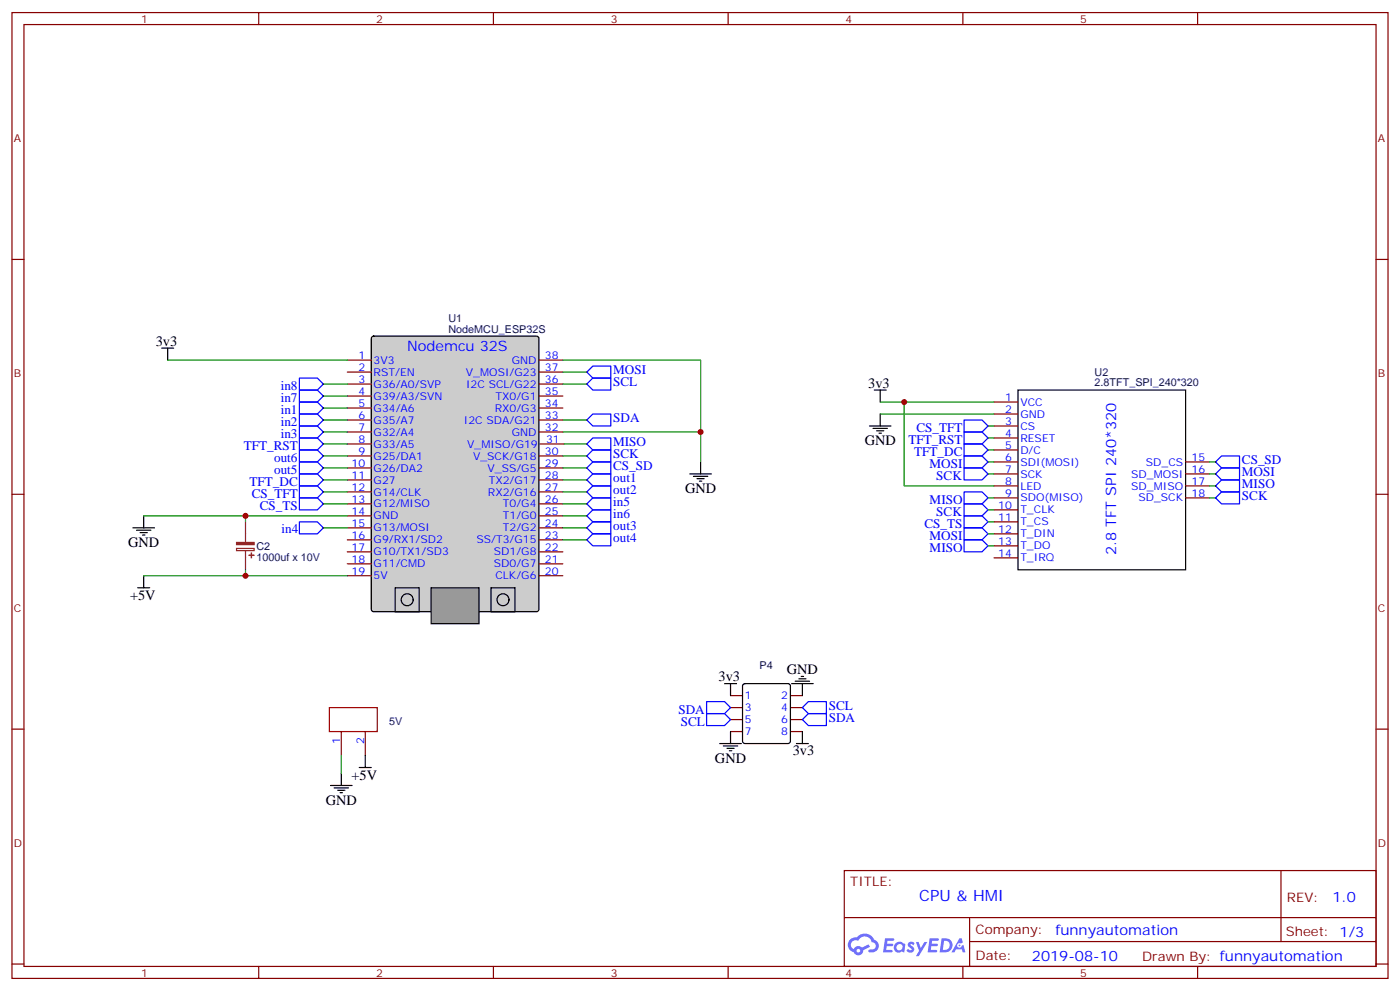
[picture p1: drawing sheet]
<svg xmlns="http://www.w3.org/2000/svg" width="412mm" height="292mm" viewBox="0 0 412 292" stroke-linecap="round" stroke-linejoin="round" font-family="sans-serif">
<g fill="none" stroke="#870000" stroke-width=".35">
<path d="M3.5 3.7h405.4v284.3h-405.4zM7.1 7.2h398.2v277.3h-398.2zM76.2 3.7v3.5M145.3 3.7v3.5M214.5 3.7v3.5M283.6 3.7v3.5M352.8 3.7v3.5M3.5 76.4h3.6M405.3 76.4h3.6M3.5 145.5h3.6M405.3 145.5h3.6M3.5 214.7h3.6"/>
<path d="M405.3 214.7h3.6M248.7 256.3h156.6v28.2h-156.6zM377.3 256.3v20.9M248.7 270.1h156.5M285.6 277.2h119.6M285.6 270.1v14.2M3.5 283.8h3.6M76.2 284.5v3.5M145.3 284.5v3.5M214.5 284.5v3.5M283.6 284.5v3.5M352.8 284.5v3.5"/>
<path d="M405.3 283.8h3.6"/>
</g>
<g fill="#5487ff">
<path d="M267.7 277.5a1.22 1.22 0 0 1 1.7 .2l-.4 .6a.47 .47 0 0 0-.3-.4 .47 .47 0 0 0-.5 .2l.1 .2a1.14 1.14 0 0 1 .8 1.8 1.14 1.14 0 0 1-1.9 0l-.2-.2 .5-.6 .7 .5a.29 .29 0 0 0 .3-.3 .29 .29 0 0 0-.2-.3 1.04 1.04 0 0 1-.6-1.7z"/>
<path d="M260.7 276.2h2.4l.3 .2-.2 .5-1.8 .1-.1 .8h1.5l.3 .4-.3 .4h-1.6l-.2 1.1h1.7l.2 .3-.2 .3-2.6 .1z"/>
<path d="M273.8 276.2h2.4l.3 .2-.1 .5-1.8 .1-.2 .8h1.6l.3 .4-.4 .4-1.6-.1-.1 1.1 1.7 .1 .2 .3-.2 .3-2.6 .1z"/>
<path d="M282.6 276.2h.7l.3 1.3-.6 .3a.69 .69 0 0 0-1 .3 .69 .69 0 0 0 .4 .9 .69 .69 0 0 0 .9-.6l.5-.2 .6 2.2h-.8l-.2-.9h-1.8l-.5 .9h-.8z"/>
<path d="M269.8 277.3h.8l.6 1.8 1.1-1.8h.9l-2.6 4.2h-.8l.9-1.5z"/>
<path d="M277.4 276.2l-.6 4.2h1.3a2.11 2.11 0 0 0 2.5-2.1 2.11 2.11 0 0 0-2.5-2.1zM278.1 277a1.39 1.39 0 0 1 1.7 1.4 1.39 1.39 0 0 1-1.8 1.2h-.3z"/>
<path d="M263.7 277.8a1.54 1.54 0 0 0-.1 2.2 1.54 1.54 0 0 0 2.2 .1l.6 .3 .3-2.3-.2-.3h-.4a1.49 1.49 0 0 0-2.4 0zM264 278.8a.94 .94 0 0 1 1.8 0 .94 .94 0 0 1-1.8 0z"/>
<path d="M250.4 276.6a2.18 2.18 0 0 0 1.1 3.7 1.44 1.44 0 0 0 1.6 .9 1.44 1.44 0 0 0 1.2-1.4l2-1.1-.5-.7-1.9 1a1.47 1.47 0 0 0-2.4 .4 1.39 1.39 0 0 1-.7-1.9 1.39 1.39 0 0 1 2-.5 2.12 2.12 0 0 1 2.2-1.3 2.12 2.12 0 0 1 1.9 1.7 1.14 1.14 0 0 1 1.1 1.4 1.14 1.14 0 0 1-1.7 .7 .43 .43 0 0 0-.5 .4 .43 .43 0 0 0 .4 .5 1.98 1.98 0 0 0 2.5-1.2 1.98 1.98 0 0 0-1.2-2.6 3.1 3.1 0 0 0-5.3-.6l-.9 .1zM252.3 279.9a.55 .55 0 0 1 1.1 0 .55 .55 0 0 1-1.1 0z"/>
<circle cx="282.6" cy="278.3" r=".26"/>
</g>
<path d="M109.6 99.2l.5-.2h47.9l.7 .4v80l-.4 .6-48.2 .1-.7-.5v-79.9z" fill="#ccc" stroke="#000" stroke-width=".35"/>
<g fill="none" stroke="#870000" stroke-width=".35">
<path d="M102.3 109.5h7.1M102.3 113.1h7.1M102.3 116.6h7.1M102.3 106h7.1M158.7 109.5h7.1M158.7 113.1h7.1M158.7 116.6h7.1M158.7 106h7.1M102.3 120.1h7.1M102.3 123.6h7.1M102.3 127.2h7.1M102.3 130.7h7.1"/>
<path d="M102.3 134.2h7.1M102.3 137.8h7.1M158.7 120.1h7.1M158.7 123.6h7.1M158.7 127.2h7.1M158.7 134.2h7.1M158.7 137.8h7.1M159.1 130.7h7.1M102.3 141.3h7.1M102.3 144.8h7.1M102.3 148.3h7.1M102.3 151.9h7.1"/>
<path d="M102.3 155.4h7.1M102.3 158.9h7.1M158.7 141.3h7.1M158.7 144.8h7.1M158.7 148.3h7.1M158.7 151.9h7.1M158.7 155.4h7.1M158.7 158.9h7.1M102.3 162.5h7.1M102.3 166h7.1M102.3 169.5h7.1M158.7 162.5h7.1"/>
<path d="M158.7 166h7.1M158.7 169.5h7.1"/>
</g>
<path d="M127 173h14.1v10.6h-14.1z" fill="#999" stroke="#000" stroke-width=".35"/>
<g fill="none" stroke="#000" stroke-width=".35">
<path d="M47.6 102.5h3.6M49.4 102.5v3.5M257.5 114.8h3.6M259.3 114.8v3.6M299.9 114.8h49.3v52.9h-49.3zM203.2 139.5h6.3M206.4 136v3.5M256.1 125.4h6.4M257.2 126.1h4.2M258.2 126.8h2.1M258.9 127.5h.7M259.3 121.9v3.5"/>
<path d="M39.2 155.4h6.3M40.2 156.1h4.2M41.3 156.8h2.1M42 157.5h.7M42.3 151.9v3.5M204.3 140.2h4.2M205.3 140.9h2.1M206 141.6h.7M40.6 173h3.5M42.3 169.5v3.5M116.4 173h7.1v7.1h-7.1zM144.6 173h7.1v7.1h-7.1z"/>
<path d="M235.3 199.8h2.1M236 199.1h.7M212 218.9h6.4M213.1 219.6h4.2M213.4 201.3h3.6M215.2 201.3v3.5M215.2 215.4v3.5M219 201.5l.4-.2h12.7l.5 .2 .2 .5v16.2l-.2 .5-.5 .2h-12.7l-.5-.2-.2-.5v-16.2zM233.2 201.3h6.3M234.2 200.6h4.3M234.6 218.9h3.5M236.4 201.3v3.5"/>
<path d="M236.4 215.4v3.5M97.4 231.2h6.3M98.4 232h4.3M99.5 232.7h2.1M100.2 233.4h.7M100.5 227.7v3.5M105.8 226h3.6M107.6 222.4v3.6M214.1 220.3h2.2M214.8 221h.7"/>
<circle cx="119.9" cy="176.6" r="1.76"/>
<circle cx="148.2" cy="176.6" r="1.76"/>
</g>
<g fill="none" stroke="#870000" stroke-width=".35">
<path d="M292.8 118.4h7.1M292.8 121.9h7.1M292.8 125.4h7.1M292.8 128.9h7.1M292.8 132.5h7.1M292.8 136h7.1M292.8 139.5h7.1M349.2 136h7.1M349.2 139.5h7.1M292.8 143.1h7.1M292.8 146.6h7.1M292.8 150.1h7.1"/>
<path d="M292.8 153.6h7.1M292.8 157.2h7.1M349.2 143.1h7.1M349.2 146.6h7.1M292.8 160.7h7.1M292.8 164.2h7.1M100.5 215.4v7M107.6 215.4v7M215.2 204.8h3.5M215.2 208.3h3.5M215.2 211.8h3.5M215.2 215.4h3.5"/>
<path d="M232.8 204.8h3.6M232.8 208.3h3.6M232.8 211.8h3.6M232.8 215.4h3.6"/>
</g>
<g fill="none" stroke="#008700" stroke-width=".35">
<path d="M49.4 106h52.9M95.2 113.1h7.1M95.2 116.6h7.1M165.8 106h40.6v30M165.8 113.1h7.1M165.8 109.5h7.1M259.3 118.4h33.5M266.3 118.4v24.7h26.5M95.2 127.2h7.1M95.2 120.1h7.1M95.2 123.6h7.1M95.2 130.7h7.1"/>
<path d="M95.2 134.2h7.1M95.2 137.8h7.1M165.8 127.2h40.6M165.8 123.6h7.1M165.8 134.2h7.1M165.8 137.8h7.1M166.2 130.7h6.7M259.3 121.9h33.5M291 128.9h1.8M291 132.5h1.8M291 125.4h1.8M291 136h1.8"/>
<path d="M291 139.5h1.8M356.3 136h1.8M356.3 139.5h1.8M42.3 151.9h60M72.3 151.9v1.7M95.2 141.3h7.1M95.2 144.8h7.1M95.2 148.3h7.1M95.2 155.4h7.1M165.8 148.3h7.1M165.8 151.9h7.1M165.8 155.4h7.1"/>
<path d="M165.8 158.9h7.1M165.8 141.3h7.1M165.8 144.8h7.1M291 153.6h1.8M291 146.6h1.8M291 150.1h1.8M291 157.2h1.8M356.3 146.6h1.8M356.3 143.1h1.8M42.3 169.5h60M72.3 167.7v1.8M291 160.7h1.8"/>
<path d="M100.5 222.4v5.3"/>
</g>
<g fill="none" stroke="#00f" stroke-width=".35">
<path d="M88.2 111.3h5.3l1.7 1.8-1.7 1.7h-5.3zM88.2 114.8h5.3l1.7 1.8-1.7 1.8h-5.3zM88.2 118.4h5.3l1.7 1.7-1.7 1.8h-5.3zM172.9 109.5l1.7-1.7h5.3v3.5h-5.3zM172.9 113.1l1.7-1.8h5.3v3.5h-5.3zM88.2 121.9h5.3l1.7 1.7-1.7 1.8h-5.3zM88.2 125.4h5.3l1.7 1.8-1.7 1.7h-5.3zM88.2 128.9h5.3l1.7 1.8-1.7 1.8h-5.3zM88.2 132.5h5.3l1.7 1.7-1.7 1.8h-5.3zM88.2 136h5.3l1.7 1.8-1.7 1.7h-5.3zM88.2 139.5h5.3l1.7 1.8-1.7 1.8h-5.3zM172.9 123.6l1.7-1.7h5.3v3.5h-5.3z"/>
<path d="M172.9 130.7l1.7-1.8h5.3v3.6h-5.3zM172.9 134.2l1.7-1.7h5.3v3.5h-5.3zM172.9 137.8l1.7-1.8h5.3v3.5h-5.3zM284 127.2h5.3l1.7 1.7-1.7 1.8h-5.3zM284 130.7h5.3l1.7 1.8-1.7 1.7h-5.3zM284 123.6h5.3l1.7 1.8-1.7 1.8h-5.3zM284 137.8h5.3l1.7 1.7-1.7 1.8h-5.3zM284 134.2h5.3l1.7 1.8-1.7 1.8h-5.3zM358.1 136l1.7-1.8h5.3v3.6h-5.3zM358.1 139.5l1.7-1.7h5.3v3.5h-5.3zM88.2 143.1h5.3l1.7 1.7-1.7 1.8h-5.3zM88.2 146.6h5.3l1.7 1.7-1.7 1.8h-5.3z"/>
<path d="M88.2 153.6h5.3l1.7 1.8-1.7 1.8h-5.3zM172.9 141.3l1.7-1.8h5.3v3.6h-5.3zM172.9 144.8l1.7-1.7h5.3v3.5h-5.3zM172.9 148.3l1.7-1.7h5.3v3.5h-5.3zM172.9 151.9l1.7-1.8h5.3v3.5h-5.3zM172.9 155.4l1.7-1.8h5.3v3.6h-5.3zM172.9 158.9l1.7-1.7h5.3v3.5h-5.3zM284 151.9h5.3l1.7 1.7-1.7 1.8h-5.3zM284 144.8h5.3l1.7 1.8-1.7 1.7h-5.3zM284 148.3h5.3l1.7 1.8-1.7 1.8h-5.3zM284 155.4h5.3l1.7 1.8-1.7 1.7h-5.3zM284 158.9h5.3l1.7 1.8-1.7 1.8h-5.3z"/>
<path d="M358.1 143.1l1.7-1.8h5.3v3.5h-5.3zM358.1 146.6l1.7-1.8h5.3v3.5h-5.3zM208.1 206.6h5.3l1.8 1.7-1.8 1.8h-5.3zM208.1 210.1h5.3l1.8 1.7-1.8 1.8h-5.3zM236.4 208.3l1.7-1.7h5.3v3.5h-5.3zM236.4 211.8l1.7-1.7h5.3v3.5h-5.3z"/>
</g>
<path d="M97 208.3h14.1v7.1h-14.1z" fill="none" stroke="#900" stroke-width=".35"/>
<path d="M72.3 153.6v6M69.7 161.5h5.2v.6h-5.2zM72.3 162.1v5.6" fill="none" stroke="#8c2424" stroke-width=".35"/>
<g fill="#8c2424" stroke="#8c2424" stroke-width=".35">
<path d="M69.7 159.7h5.2v.6h-5.2z"/>
<path d="M73.4 163.5h1.4z"/>
<path d="M74 162.8l.1 1.4z"/>
</g>
<g fill="#c00">
<circle cx="72.3" cy="169.5" r=".88"/>
<circle cx="206.4" cy="127.2" r=".88"/>
<circle cx="266.3" cy="118.4" r=".88"/>
<circle cx="72.3" cy="151.9" r=".88"/>
</g>
<text font-size="4.6" fill="#00f" x="270.8" y="265.3">CPU &amp; HMI</text>
<g font-size="4.2">
<text x="45.9" y="101.8">3v3</text>
<text x="255.8" y="114.1">3v3</text>
<text x="254.7" y="131.1">GND</text>
<text x="201.8" y="145.2">GND</text>
<text x="37.8" y="161">GND</text>
<text x="38.3" y="176.6">+5V</text>
<text x="211.7" y="200.6">3v3</text>
<text x="231.8" y="198.5">GND</text>
<text x="210.6" y="224.5">GND</text>
<text x="233.5" y="222.4">3v3</text>
<text x="103.6" y="229.5">+5V</text>
<text x="96" y="236.9">GND</text>
</g>
<g font-size="4.2" fill="#00f">
<text x="119.9" y="103.2">Nodemcu 32S</text>
<text x="328.8" y="163.5" transform="rotate(-90 328.8 163.5)">2.8 TFT SPI 240*320</text>
<text x="392.5" y="265.6">1.0</text>
<text x="310.9" y="275.1">funnyautomation</text>
<text x="304" y="282.9">2019-08-10</text>
</g>
<g font-size="3.9" fill="#00f">
<text x="180.6" y="110.2">MOSI</text>
<text x="180.6" y="113.8">SCL</text>
<text x="82.7" y="114.8">in8</text>
<text x="82.7" y="118.4">in7</text>
<text x="82.7" y="121.9">in1</text>
<text x="82.7" y="125.4">in2</text>
<text x="180.6" y="124.4">SDA</text>
<text x="82.7" y="128.9">in3</text>
<text x="180.6" y="131.4">MISO</text>
<text x="267.6" y="130.7">TFT_RST</text>
<text x="270" y="127.2">CS_TFT</text>
<text x="71.8" y="132.5">TFT_RST</text>
<text x="80.8" y="136">out6</text>
<text x="180.6" y="134.9">SCK</text>
<text x="269.3" y="134.2">TFT_DC</text>
<text x="273.8" y="137.9">MOSI</text>
<text x="365.8" y="136.7">CS_SD</text>
<text x="73.5" y="143.1">TFT_DC</text>
<text x="80.8" y="139.5">out5</text>
<text x="180.6" y="138.5">CS_SD</text>
<text x="180.6" y="142">out1</text>
<text x="275.8" y="141.4">SCK</text>
<text x="365.8" y="143.8">MISO</text>
<text x="365.8" y="140.2">MOSI</text>
<text x="74.2" y="146.6">CS_TFT</text>
<text x="180.6" y="145.5">out2</text>
<text x="180.6" y="149.1">in5</text>
<text x="273.8" y="148.5">MISO</text>
<text x="365.8" y="147.3">SCK</text>
<text x="76.5" y="150.1">CS_TS</text>
<text x="180.6" y="152.6">in6</text>
<text x="272.3" y="155.4">CS_TS</text>
<text x="275.8" y="152">SCK</text>
<text x="82.9" y="157">in4</text>
<text x="180.6" y="156.1">out3</text>
<text x="180.6" y="159.6">out4</text>
<text x="273.8" y="159.1">MOSI</text>
<text x="273.8" y="162.6">MISO</text>
<text x="244.1" y="209">SCL</text>
<text x="199.9" y="210.1">SDA</text>
<text x="200.5" y="213.7">SCL</text>
<text x="244.1" y="212.6">SDA</text>
</g>
<g font-size="3.9" fill="#800">
<text x="250.5" y="260.9">TITLE:</text>
<text x="379.1" y="265.6">REV:</text>
<text x="287.4" y="275.1">Company:</text>
<text x="378.7" y="275.7">Sheet: 1/3</text>
<text x="287.4" y="282.8">Date:</text>
<text x="336.4" y="282.8">Drawn By: funnyautomation</text>
</g>
<g font-size="3.2" fill="#800">
<text x="41.6" y="6.7">1</text>
<text x="110.8" y="6.7">2</text>
<text x="179.9" y="6.7">3</text>
<text x="249.1" y="6.7">4</text>
<text x="318.2" y="6.7">5</text>
<text x="4.1" y="41.8">A</text>
<text x="405.9" y="41.8">A</text>
<text x="4.1" y="110.9">B</text>
<text x="405.9" y="110.9">B</text>
<text x="4.1" y="180.1">C</text>
<text x="405.9" y="180.1">C</text>
<text x="4.1" y="249.2">D</text>
<text x="405.9" y="249.2">D</text>
<text x="41.6" y="287.5">1</text>
<text x="110.8" y="287.5">2</text>
<text x="179.9" y="287.5">3</text>
<text x="249.1" y="287.5">4</text>
<text x="318.2" y="287.5">5</text>
</g>
<g font-size="3.2" fill="#000080">
<text x="132.1" y="94.7">U1</text>
<text x="132.1" y="97.9">NodeMCU_ESP32S</text>
<text x="322.4" y="113.8">2.8TFT_SPI_240*320</text>
<text x="322.4" y="110.6">U2</text>
<text x="75.6" y="161.8">C2</text>
<text x="75.6" y="165">1000uf x 10V</text>
<text x="223.8" y="197">P4</text>
<text x="114.7" y="213.4">5V</text>
</g>
<g font-size="3.2" fill="#00f">
<text x="105.6" y="105.7">1</text>
<text x="110.1" y="107.1">3V3</text>
<text x="150.8" y="107.1">GND</text>
<text x="160.5" y="105.7">38</text>
<text x="105.6" y="109.2">2</text>
<text x="105.6" y="112.7">3</text>
<text x="110.1" y="110.6">RST/EN</text>
<text x="137.3" y="110.6">V_MOSI/G23</text>
<text x="160.5" y="112.7">36</text>
<text x="160.5" y="109.2">37</text>
<text x="105.6" y="116.2">4</text>
<text x="105.6" y="119.8">5</text>
<text x="110.1" y="114.1">G36/A0/SVP</text>
<text x="110.1" y="117.7">G39/A3/SVN</text>
<text x="137.3" y="114.1">I2C SCL/G22</text>
<text x="146" y="117.7">TX0/G1</text>
<text x="160.5" y="119.8">34</text>
<text x="160.5" y="116.2">35</text>
<text x="296.1" y="118">1</text>
<text x="300.6" y="119.4">VCC</text>
<text x="105.6" y="123.3">6</text>
<text x="110.1" y="121.2">G34/A6</text>
<text x="110.1" y="124.7">G35/A7</text>
<text x="136.6" y="124.7">I2C SDA/G21</text>
<text x="145.7" y="121.2">RX0/G3</text>
<text x="160.5" y="123.3">33</text>
<text x="296.1" y="121.5">2</text>
<text x="296.1" y="125.1">3</text>
<text x="300.6" y="122.9">GND</text>
<text x="105.6" y="126.8">7</text>
<text x="105.6" y="130.4">8</text>
<text x="110.1" y="128.2">G32/A4</text>
<text x="110.1" y="131.8">G33/A5</text>
<text x="137.6" y="131.8">V_MISO/G19</text>
<text x="150.8" y="128.2">GND</text>
<text x="160.5" y="126.8">32</text>
<text x="160.9" y="130.4">31</text>
<text x="296.1" y="128.6">4</text>
<text x="300.6" y="126.5">CS</text>
<text x="300.6" y="130">RESET</text>
<text x="103.6" y="137.4">10</text>
<text x="105.6" y="133.9">9</text>
<text x="110.1" y="135.3">G25/DA1</text>
<text x="139.3" y="135.3">V_SCK/G18</text>
<text x="160.5" y="137.4">29</text>
<text x="160.5" y="133.9">30</text>
<text x="296.1" y="132.1">5</text>
<text x="296.1" y="135.6">6</text>
<text x="300.6" y="133.5">D/C</text>
<text x="300.6" y="137.1">SDI(MOSI)</text>
<text x="337.5" y="137.1">SD_CS</text>
<text x="351" y="135.6">15</text>
<text x="103.6" y="140.9">11</text>
<text x="110.1" y="138.8">G26/DA2</text>
<text x="110.1" y="142.3">G27</text>
<text x="143.6" y="138.8">V_SS/G5</text>
<text x="144" y="142.3">TX2/G17</text>
<text x="160.5" y="140.9">28</text>
<text x="296.1" y="139.2">7</text>
<text x="296.1" y="142.7">8</text>
<text x="300.6" y="140.6">SCK</text>
<text x="333.2" y="140.6">SD_MOSI</text>
<text x="351" y="139.2">16</text>
<text x="351" y="142.7">17</text>
<text x="103.6" y="144.5">12</text>
<text x="103.6" y="148">13</text>
<text x="110.1" y="145.9">G14/CLK</text>
<text x="110.1" y="149.4">G12/MISO</text>
<text x="143.7" y="145.9">RX2/G16</text>
<text x="148.2" y="149.4">T0/G4</text>
<text x="160.5" y="148">26</text>
<text x="160.5" y="144.5">27</text>
<text x="294.1" y="149.8">10</text>
<text x="296.1" y="146.2">9</text>
<text x="300.6" y="144.1">LED</text>
<text x="300.6" y="147.6">SDO(MISO)</text>
<text x="333.2" y="144.1">SD_MISO</text>
<text x="335.3" y="147.6">SD_SCK</text>
<text x="351" y="146.2">18</text>
<text x="103.6" y="151.5">14</text>
<text x="103.6" y="155">15</text>
<text x="110.1" y="152.9">GND</text>
<text x="148.2" y="152.9">T1/G0</text>
<text x="160.5" y="155">24</text>
<text x="160.5" y="151.5">25</text>
<text x="294.1" y="153.3">11</text>
<text x="300.6" y="151.2">T_CLK</text>
<text x="300.6" y="154.7">T_CS</text>
<text x="103.6" y="158.6">16</text>
<text x="110.1" y="156.5">G13/MOSI</text>
<text x="110.1" y="160">G9/RX1/SD2</text>
<text x="140.4" y="160">SS/T3/G15</text>
<text x="148.2" y="156.5">T2/G2</text>
<text x="160.5" y="158.6">23</text>
<text x="294.1" y="156.8">12</text>
<text x="294.1" y="160.3">13</text>
<text x="300.6" y="158.2">T_DIN</text>
<text x="300.6" y="161.7">T_DO</text>
<text x="103.6" y="162.1">17</text>
<text x="103.6" y="165.6">18</text>
<text x="110.1" y="163.5">G10/TX1/SD3</text>
<text x="110.1" y="167">G11/CMD</text>
<text x="145.5" y="167">SD0/G7</text>
<text x="145.5" y="163.5">SD1/G8</text>
<text x="160.5" y="165.6">21</text>
<text x="160.5" y="162.1">22</text>
<text x="294.1" y="163.9">14</text>
<text x="300.6" y="165.3">T_IRQ</text>
<text x="103.6" y="169.2">19</text>
<text x="110.1" y="170.6">5V</text>
<text x="145.9" y="170.6">CLK/G6</text>
<text x="160.5" y="169.2">20</text>
<text x="219.4" y="205.8">1</text>
<text x="219.4" y="209.4">3</text>
<text x="230.1" y="205.8">2</text>
<text x="230.1" y="209.4">4</text>
<text x="219.4" y="212.9">5</text>
<text x="230.1" y="212.9">6</text>
<text x="100.2" y="219.2" transform="rotate(-90 100.2 219.2)">1</text>
<text x="107.2" y="219.2" transform="rotate(-90 107.2 219.2)">2</text>
<text x="219.4" y="216.4">7</text>
<text x="230.1" y="216.4">8</text>
</g>
</svg>
